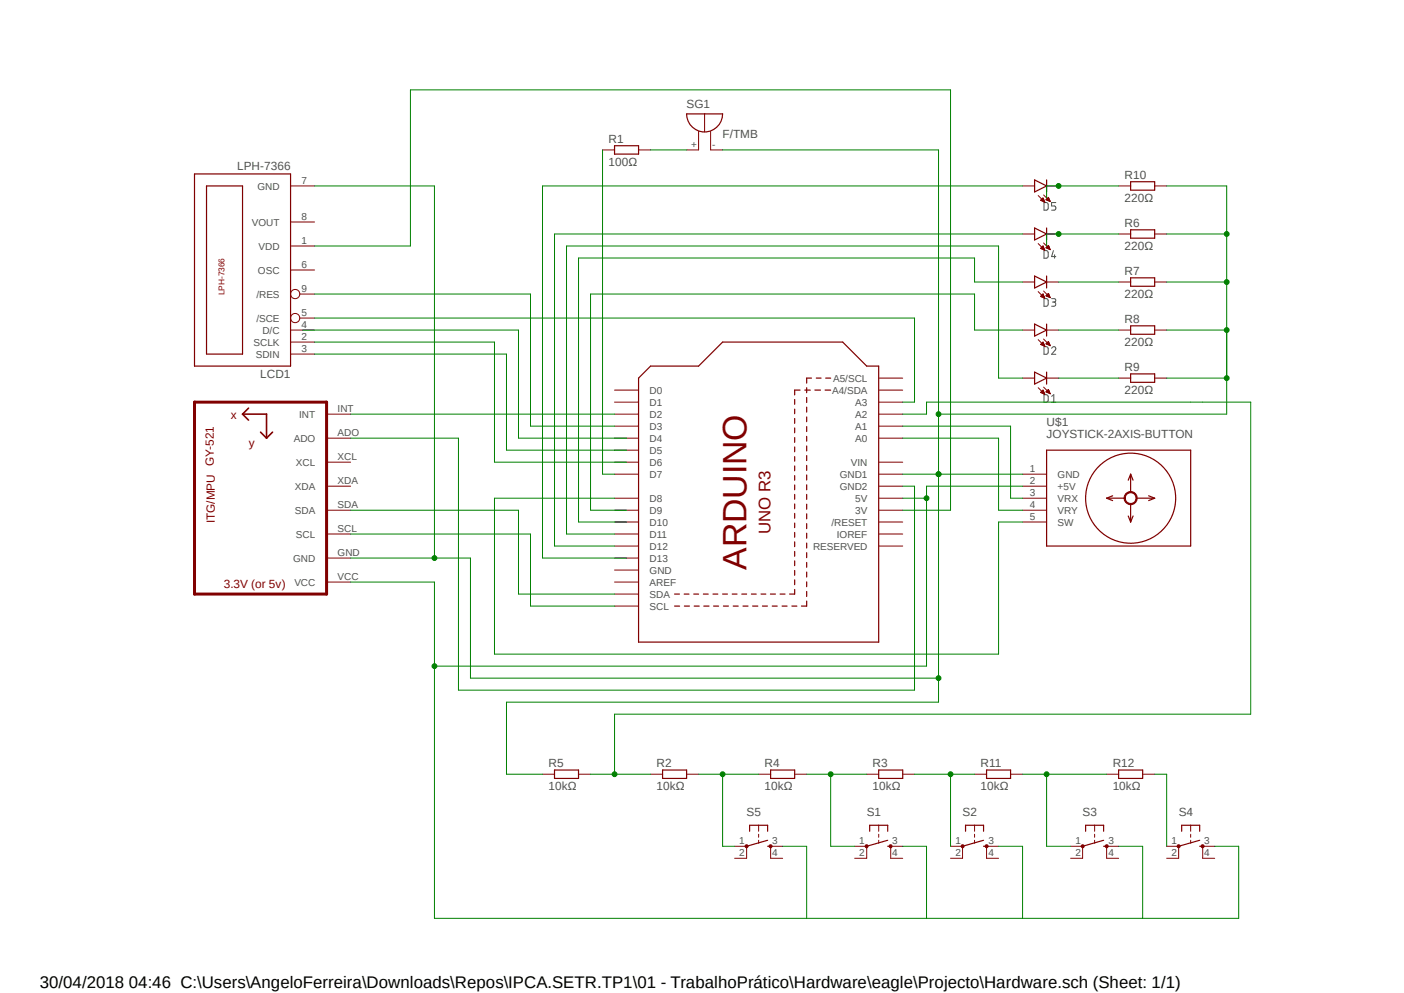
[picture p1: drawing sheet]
<svg xmlns="http://www.w3.org/2000/svg" width="297mm" height="210mm" viewBox="0 0 297 210" stroke-linecap="round" stroke-linejoin="round" font-family="sans-serif">
<path d="M40.8 18.9l223.9 175.5M264.7 18.9l-223.9 175.5" fill="none" stroke="#fff" stroke-width=".21"/>
<g fill="none" stroke="#505050" stroke-width=".21">
<path d="M220.9 53h.6a1.3 1.3 0 0 1 .2 1.4l-.2 .2h-.6zM220.9 42.8l.6 .1a1.25 1.25 0 0 1 0 1.5h-.6zM222.8 53l-.3 1.3h.9M223.1 53.9v.7M223.4 42.8h-.9v.8h.5a.46 .46 0 0 1 .4 .4 .46 .46 0 0 1-.4 .4h-.5M220.9 73.3l.6 .1a1.3 1.3 0 0 1 .2 1.3l-.2 .2h-.6zM220.9 63.2h.6a1.3 1.3 0 0 1 .2 1.4l-.2 .1-.6 .1zM222.5 73.7a.45 .45 0 0 1 .6-.4 .45 .45 0 0 1 .1 .7l-.7 .9h.9M222.5 63.2h.7a.37 .37 0 0 1 .1 .4 .37 .37 0 0 1-.3 .3h-.4M222.9 63.9h.2a.46 .46 0 0 1 .2 .5 .46 .46 0 0 1-.4 .4h-.4M220.9 83.5h.6a1.3 1.3 0 0 1 .2 1.4l-.4 .2h-.4zM222.5 85.1h.9"/>
<path d="M222.5 83.8l.4-.3v1.6"/>
</g>
<path d="M41.1 85h28v40.6h-28z" fill="none" stroke="#800000" stroke-width=".64"/>
<g fill="none" stroke="#800000" stroke-width=".21">
<path d="M127.5 31.7h2.5M135.1 31.7h2.5M147.8 27.8v3.9h-2.6M149.1 24.1v3.8M150.3 27.8v3.9h2.6M185.9 80h5.1M69.1 97.7h5.1M69.1 92.7h5.1M69.1 87.6h5.1M130 97.7h5.1M130 92.7h5.1M130 87.6h5.1"/>
<path d="M130 82.5h5.1M130 85h5.1M130 90.1h5.1M130 95.2h5.1M185.9 97.7h5.1M185.9 92.7h5.1M185.9 87.6h5.1M185.9 82.5h5.1M185.9 85h5.1M185.9 90.1h5.1M69.1 118h5.1M69.1 112.9h5.1"/>
<path d="M69.1 107.9h5.1M69.1 102.8h5.1M130 118h5.1M130 112.9h5.1M130 107.9h5.1M130 100.3h5.1M130 105.4h5.1M130 110.4h5.1M130 115.5h5.1M185.9 112.9h5.1M185.9 107.9h5.1M185.9 102.8h5.1"/>
<path d="M185.9 100.3h5.1M185.9 105.4h5.1M185.9 110.4h5.1M185.9 115.5h5.1M216.3 107.9h5.1M216.3 102.8h5.1M216.3 100.3h5.1M216.3 105.4h5.1M216.3 110.4h5.1M69.1 123.1h5.1M130 123.1h5.1M130 120.6h5.1"/>
<path d="M130 128.2h5.1M130 125.6h5.1"/>
</g>
<path d="M51.3 87.6h5.1v5.1M51.3 87.6l1.3 1.3M52.6 86.3l-1.3 1.3M55.1 91.4l1.3 1.3M57.7 91.4l-1.3 1.3" fill="none" stroke="#800000" stroke-width=".34"/>
<g fill="none" stroke="#800000" stroke-width=".25">
<path d="M130 30.8h5.1v1.8h-5.1zM145.2 24.1h7.7a3.8 3.8 0 0 1-3.8 3.8 3.8 3.8 0 0 1-3.9-3.8zM135.1 80l2.5-2.6h10.2l5.1-5.1h25.4l5 5.1h2.6v58.4h-50.8zM171.7 80h-1.1v1M172.7 80h1M174.7 80h1M168.1 84.5v1M168.1 86.5v1M168.1 88.5v1M168.1 90.5v1M168.1 92.5v1.1M168.1 94.5v1"/>
<path d="M168.1 96.6v.9M168.1 98.6v1M169.2 82.5h-1.1v1M170.3 82.5h1.1M170.6 82v1.1M170.6 84.1v1M170.6 86.1v1.1M170.6 88.2v1M170.6 90.2v1.1M170.6 92.3v1M170.6 94.3v1.1M170.6 96.4v1"/>
<path d="M170.6 98.4v1.1M172.4 82.5h1.2M174.5 82.5h1.2M221.4 95.2h30.5v20.3h-30.5zM168.1 100.6v1M168.1 102.6v1M168.1 104.6v1M168.1 106.6v1M168.1 108.6v1M168.1 110.6v1M168.1 112.6v1M168.1 114.6v1"/>
<path d="M168.1 116.6v1M168.1 118.6v1M170.6 100.5v1M170.6 102.5v1.1M170.6 104.6v1M170.6 106.6v1.1M170.6 108.7v1M170.6 110.7v1.1M170.6 112.8v1M170.6 114.9v1M170.6 116.9v1M170.6 119v1"/>
<path d="M142.7 128.2h1.1M142.7 125.6h1M144.7 125.6h1.1M144.8 128.2h1M146.8 125.6h1M146.9 128.2h1M148.8 125.6h1M148.9 128.2h1.1M150.8 125.6h1M151 128.2h1M152.9 125.6h1M153 128.2h1.1"/>
<path d="M154.9 125.6h1M155.1 128.2h1.1M156.9 125.6h1M157.2 128.2h1M159 125.6h1M159.2 128.2h1.1M161 125.6h1M161.3 128.2h1M163 125.6h1M163.4 128.2h1M165 125.6h1.1M165.4 128.2h1.1"/>
<path d="M167.5 128.2h1.1M168.1 124.7v.9h-1.1M168.1 120.6v1.1M168.1 122.6v1.1M170.6 127.1v1.1h-1.1M170.6 121v1M170.6 123.1v1M170.6 125.1v1.1"/>
<circle cx="239.2" cy="105.4" r="9.5"/>
</g>
<path d="M238.1 104.4a1.4 1.4 0 0 1 2.3 .2 1.4 1.4 0 0 1-.8 2.1 1.4 1.4 0 0 1-1.8-1.3h.2a1.13 1.13 0 0 1 1.6-1.1 1.13 1.13 0 0 1 .4 1.8 1.13 1.13 0 0 1-1.9-.4l-.1-.3h-.2z" fill-rule="evenodd" fill="#800000"/>
<g fill="none" stroke="#800000" stroke-width=".21">
<path d="M216.3 49.5h2.6M216.3 59.6h2.6M219.6 51.5l1.4 1.4M220.2 52.5h.7M220.3 52.4h.5M220.3 52.6h.6M220.3 52.3h.5M220.4 52.2h.3M220.5 52.7h.4M220.5 52.2h.2M220.6 52.1h.1M220.6 52l.4 .9-.9-.4z"/>
<path d="M220.7 52.8h.3M220.8 51.4l1.4 1.4M220.9 52.9h.1M221.3 52.4h.7M221.4 52.3h.6M221.4 49.5h2.5M221.4 59.6h2.5M221.4 52.2h.6M221.5 52.5h.5M221.5 52.2h.4M221.6 52.1h.3M221.7 52h.1"/>
<path d="M221.7 52.6h.4M221.8 51.9l.4 .9-.9-.4zM222 52.7h.1M222.2 52.8h.1M236.6 49.5h2.6M236.6 59.6h2.6M244.3 49.5h2.5M244.3 59.6h2.5M216.3 69.8h2.6M216.3 80h2.6M219.6 71.8l1.4 1.4M219.6 61.7l1.4 1.4"/>
<path d="M220.2 72.9h.7M220.2 62.7h.7M220.2 72.8h.7M220.3 62.7h.6M220.3 62.6h.5M220.3 72.7h.5M220.4 72.9h.5M220.4 72.6h.4M220.4 62.5h.4M220.4 62.8h.5M220.5 72.5h.2M220.5 62.4h.2"/>
<path d="M220.6 72.4h.1M220.6 62.3h.1M220.6 73h.3M220.6 72.3l.4 .9-.9-.3zM220.6 62.2l-.5 .5 .9 .4M220.6 62.2l.4 .9M220.6 62.9h.4M220.6 62.2h.1M220.8 71.7l1.4 1.4M220.8 61.6l1.4 1.3M220.8 73.1h.2M220.9 63h.1"/>
<path d="M221 73.2h.1M221.3 62.6h.7M221.3 62.6l.9 .3M221.3 62.6l.5-.5 .4 .8M221.3 72.7h.7M221.4 69.8h2.5M221.4 80h2.5M221.4 72.8h.6M221.4 72.6h.6M221.4 62.5h.6M221.5 72.5h.4M221.5 62.7h.5"/>
<path d="M221.5 62.4h.4M221.6 72.4h.3M221.6 62.3h.3M221.6 72.9h.5M221.7 62.7h.4M221.7 62.2h.2M221.7 72.3h.1M221.7 62.1h.1M221.8 72.2l-.5 .5 .9 .4M221.8 72.2l.4 .9M221.8 72.2h.1M221.8 72.9h.3"/>
<path d="M221.9 62.8h.2M222 73h.2M222.1 62.9h.1M236.6 69.8h2.6M236.6 80h2.6M244.3 69.8h2.5M244.3 80h2.5M219.6 82l1.4 1.4M220.2 83h.7M220.3 82.9h.5M220.3 83.1h.6M220.3 82.8h.5"/>
<path d="M220.4 82.7h.4M220.5 83.2h.4M220.5 82.6h.2M220.6 82.5h.1M220.6 82.5l.4 .9-.9-.4zM220.7 83.3h.3M220.8 81.9l1.4 1.4M220.9 83.4h.1M221.3 82.9h.7M221.4 82.8h.6M221.4 82.7h.6M221.5 83h.5"/>
<path d="M221.5 82.6h.4M221.6 82.5h.3M221.7 82.5h.1M221.7 83.1h.4M221.8 82.4l.4 .9-.9-.4zM222 83.2h.1M222.2 83.3h.1M238.1 104.4a1.4 1.4 0 0 1 2.3 .2 1.4 1.4 0 0 1-.8 2.1 1.4 1.4 0 0 1-1.8-1.3h.2a1.13 1.13 0 0 1 1.6-1.1 1.13 1.13 0 0 1 .4 1.8 1.13 1.13 0 0 1-1.9-.4l-.1-.3h-.2zM114.8 163.7h2.5M122.4 163.7h2.5M137.6 163.7h2.6M145.2 163.7h2.6"/>
<path d="M160.5 163.7h2.5M168.1 163.7h2.5M183.3 163.7h2.6M183.3 179v2.5M185.9 174.5v1.3M185.9 176.4v.7M185.9 177.7v.7M188.4 179v2.5M191 163.7h2.5"/>
</g>
<g fill="none" stroke="#800000" stroke-width=".25">
<path d="M218.9 48.2l2.5 1.3-2.5 1.3zM218.9 58.4l2.5 1.2-2.5 1.3zM221.4 48.2v2.6M221.4 58.4v2.5M239.2 48.6h5.1v1.8h-5.1zM239.2 58.8h5.1v1.7h-5.1zM218.9 78.7l2.5 1.3-2.5 1.2zM218.9 68.5l2.5 1.3-2.5 1.3zM221.4 68.5v2.6M221.4 78.7v2.5M239.2 68.9h5.1v1.8h-5.1zM239.2 79.1h5.1v1.8h-5.1z"/>
<path d="M234.1 105.4h3.8M234.1 105.4l1.3 .5M235.4 104.9l-1.3 .5M238.7 109.1l.5 1.3M239.2 100.3v3.8M239.2 106.6v3.8M239.2 100.3l-.5 1.3M239.2 100.3l.5 1.3M239.7 109.1l-.5 1.3M240.5 105.4h3.8M243 104.9l1.3 .5M244.3 105.4l-1.3 .5"/>
<path d="M117.3 162.9h5.1v1.7h-5.1zM140.2 162.9h5v1.7h-5zM163 162.9h5.1v1.7h-5.1zM184 175.8v-1.3h3.8v1.3M185.9 162.9h5.1v1.7h-5.1zM187.8 179h.6M187.8 177.7l-4.5 1.3"/>
</g>
<path d="M183.1 178.7h.5v.5l-.3 .1-.2-.1z" fill-rule="evenodd" fill="#800000"/>
<path d="M183.1 178.7h.5v.5l-.3 .1-.2-.1z" fill="none" stroke="#800000" stroke-width=".21"/>
<path d="M188.2 178.7h.4v.5l-.2 .1-.2-.1z" fill-rule="evenodd" fill="#800000"/>
<path d="M180.8 179h2.5M188.2 178.7h.4v.5l-.2 .1-.2-.1zM188.4 179h2.6M203.6 179v2.5M206.2 174.5v1.3M206.2 176.4v.7M206.2 177.7v.7M208.7 179v2.5M180.8 181.5h2.5M188.4 181.5h2.6" fill="none" stroke="#800000" stroke-width=".21"/>
<path d="M204.3 175.8v-1.3h3.8v1.3M208.1 179h.6M208.1 177.7l-4.5 1.3" fill="none" stroke="#800000" stroke-width=".25"/>
<path d="M203.4 178.7h.5v.5l-.3 .1-.2-.1z" fill-rule="evenodd" fill="#800000"/>
<path d="M203.4 178.7h.5v.5l-.3 .1-.2-.1z" fill="none" stroke="#800000" stroke-width=".21"/>
<path d="M208.5 178.7h.5v.5l-.3 .1-.2-.1z" fill-rule="evenodd" fill="#800000"/>
<path d="M201.1 179h2.5M208.5 178.7h.5v.5l-.3 .1-.2-.1zM208.7 179h2.5M229 179v2.5M231.6 174.5v1.3M231.6 176.4v.7M231.6 177.7v.7M234.1 179v2.5M201.1 181.5h2.5M208.7 181.5h2.5" fill="none" stroke="#800000" stroke-width=".21"/>
<path d="M229.7 175.8v-1.3h3.8v1.3M233.5 179h.6M233.5 177.7l-4.5 1.3" fill="none" stroke="#800000" stroke-width=".25"/>
<path d="M228.8 178.7h.5v.5l-.3 .1-.2-.1-.1-.2z" fill-rule="evenodd" fill="#800000"/>
<path d="M228.8 178.7h.5v.5l-.3 .1-.2-.1-.1-.2z" fill="none" stroke="#800000" stroke-width=".21"/>
<path d="M233.9 178.7h.5v.5l-.3 .1-.2-.1-.1-.2z" fill-rule="evenodd" fill="#800000"/>
<path d="M226.5 179h2.5M233.9 178.7h.5v.5l-.3 .1-.2-.1-.1-.2zM234.1 179h2.5M249.3 179v2.5M251.9 174.5v1.3M251.9 176.4v.7M251.9 177.7v.7M254.4 179v2.5M226.5 181.5h2.5M234.1 181.5h2.5" fill="none" stroke="#800000" stroke-width=".21"/>
<path d="M250 175.8v-1.3h3.8v1.3M253.8 179h.6M253.8 177.7l-4.5 1.3" fill="none" stroke="#800000" stroke-width=".25"/>
<path d="M249.1 178.7h.5l.1 .3-.1 .2-.3 .1-.2-.1z" fill-rule="evenodd" fill="#800000"/>
<path d="M249.1 178.7h.5l.1 .3-.1 .2-.3 .1-.2-.1z" fill="none" stroke="#800000" stroke-width=".21"/>
<path d="M254.2 178.7h.4l.2 .3-.2 .2-.2 .1-.2-.1z" fill-rule="evenodd" fill="#800000"/>
<g fill="none" stroke="#800000" stroke-width=".21">
<path d="M61.5 39.3h5M216.3 39.3h2.6M221.4 39.3h2.5M236.6 39.3h2.6M244.3 39.3h2.5M61.5 52h5M61.5 57.1h5M61.5 46.9h5M219.6 41.4l1.4 1.4M220.2 42.4h.7M220.2 42.3h.7M220.3 42.2h.5"/>
<path d="M220.4 42.5h.5M220.4 42.1h.4M220.5 42h.2M220.6 42.6h.3M220.6 42h.1M220.6 41.9l.4 .9-.9-.4zM220.8 41.2l1.4 1.4M220.8 42.7h.2M221 42.8h.1M221.3 42.2h.7M221.4 42.3h.6M221.4 42.1h.6"/>
<path d="M221.5 42h.4M221.6 42.4h.5M221.6 42h.3M221.7 41.9h.1M221.8 41.7l.4 .9-.9-.4zM221.8 41.8h.1M221.8 42.5h.3M222 42.6h.2M61.5 72.3h5M61.5 74.9h5M61.5 69.8h5M63.4 67.3h3.1"/>
<path d="M63.4 62.2h3.1M157.9 179v2.5M160.5 174.5v1.3M160.5 176.4v.7M160.5 177.7v.7M163 179v2.5M206.2 163.7h2.5M213.8 163.7h2.5M234.1 163.7h2.5M241.7 163.7h2.6M246.8 179h2.5M254.2 178.7h.4l.2 .3-.2 .2-.2 .1-.2-.1z"/>
<path d="M254.4 179h2.6M246.8 181.5h2.5M254.4 181.5h2.6"/>
<circle cx="62.4" cy="62.2" r=".98"/>
<circle cx="62.4" cy="67.3" r=".98"/>
</g>
<path d="M41.1 36.8h20.4v40.6h-20.4zM43.7 39.3h7.6v35.6h-7.6zM218.9 38.1l2.5 1.2-2.5 1.3zM221.4 38.1v2.5M239.2 38.4h5.1v1.8h-5.1zM158.6 175.8v-1.3h3.8v1.3M162.4 179h.6M162.4 177.7l-4.5 1.3M208.7 162.9h5.1v1.7h-5.1zM236.6 162.9h5.1v1.7h-5.1z" fill="none" stroke="#800000" stroke-width=".25"/>
<path d="M157.7 178.7h.5l.1 .3-.1 .2-.3 .1-.2-.1z" fill-rule="evenodd" fill="#800000"/>
<path d="M157.7 178.7h.5l.1 .3-.1 .2-.3 .1-.2-.1z" fill="none" stroke="#800000" stroke-width=".21"/>
<path d="M162.8 178.7h.4l.2 .3-.2 .2-.2 .1-.2-.1z" fill-rule="evenodd" fill="#800000"/>
<path d="M155.4 179h2.5M162.8 178.7h.4l.2 .3-.2 .2-.2 .1-.2-.1zM163 179h2.6M155.4 181.5h2.5M163 181.5h2.6" fill="none" stroke="#800000" stroke-width=".21"/>
<g fill="none" stroke="#008000" stroke-width=".21">
<path d="M127.5 31.7v68.6h2.5M137.6 31.7h7.6M223.9 59.6h12.7M236.6 49.5h-15.2v2.5M223.9 80h12.7M223.9 69.8h12.7M74.2 92.7h22.8v53.3h96.5v-43.2h-2.5M74.2 87.6h55.8M191 90.1h22.8v15.3h2.5M191 92.7h20.2v15.2h5.1M74.2 107.9h35.5v17.7h20.3M74.2 112.9h38v15.3h17.8"/>
<path d="M130 105.4h-25.4v32.9h106.6v-27.9h5.1"/>
</g>
<circle cx="223.9" cy="49.5" r=".51" fill="#008000"/>
<g fill="none" stroke="#008000" stroke-width=".21">
<path d="M216.3 59.6h-10.1v-5h-83.8v55.8h10.1M216.3 49.5h-99v66h12.7M246.8 49.5h12.7v10.1h-12.7M216.3 69.8h-10.1v-7.6h-81.3v45.7h7.6M216.3 80h-5.1v-28h-91.4v60.9h10.2"/>
<circle cx="223.9" cy="49.5" r=".51"/>
</g>
<circle cx="259.5" cy="59.6" r=".51" fill="#008000"/>
<g fill="none" stroke="#008000" stroke-width=".21">
<path d="M259.5 59.6v20.4M246.8 69.8h12.7"/>
<circle cx="259.5" cy="59.6" r=".51"/>
</g>
<circle cx="259.5" cy="69.8" r=".51" fill="#008000"/>
<g fill="none" stroke="#008000" stroke-width=".21">
<path d="M152.9 31.7h45.6v68.6M246.8 80h12.7M259.5 69.8v17.8M191 100.3h25.3"/>
<circle cx="259.5" cy="69.8" r=".51"/>
</g>
<circle cx="198.5" cy="100.3" r=".51" fill="#008000"/>
<g fill="none" stroke="#008000" stroke-width=".21">
<path d="M198.5 100.3v43.1h-99v-25.4h-25.3"/>
<circle cx="198.5" cy="100.3" r=".51"/>
</g>
<circle cx="198.5" cy="100.3" r=".51" fill="#008000"/>
<g fill="none" stroke="#008000" stroke-width=".21">
<path d="M198.5 87.6h61"/>
<circle cx="198.5" cy="100.3" r=".51"/>
</g>
<circle cx="198.5" cy="87.6" r=".51" fill="#008000"/>
<circle cx="198.5" cy="87.6" r=".51" fill="none" stroke="#008000" stroke-width=".21"/>
<circle cx="259.5" cy="80" r=".51" fill="#008000"/>
<g fill="none" stroke="#008000" stroke-width=".21">
<path d="M246.8 39.3h12.7v10.2"/>
<circle cx="259.5" cy="80" r=".51"/>
</g>
<circle cx="259.5" cy="49.5" r=".51" fill="#008000"/>
<g fill="none" stroke="#008000" stroke-width=".21">
<path d="M198.5 143.4v5.1h-91.4v15.2h7.7"/>
<circle cx="259.5" cy="49.5" r=".51"/>
</g>
<circle cx="198.5" cy="143.4" r=".51" fill="#008000"/>
<g fill="none" stroke="#008000" stroke-width=".21">
<path d="M66.5 39.3h25.4v78.7"/>
<circle cx="198.5" cy="143.4" r=".51"/>
</g>
<circle cx="91.9" cy="118" r=".51" fill="#008000"/>
<g fill="none" stroke="#008000" stroke-width=".21">
<path d="M191 105.4h5"/>
<circle cx="91.9" cy="118" r=".51"/>
</g>
<circle cx="196" cy="105.4" r=".51" fill="#008000"/>
<g fill="none" stroke="#008000" stroke-width=".21">
<path d="M216.3 102.8h-20.3v38.1h-104.1M74.2 123.1h17.7v71.1"/>
<circle cx="196" cy="105.4" r=".51"/>
</g>
<circle cx="91.9" cy="140.9" r=".51" fill="#008000"/>
<g fill="none" stroke="#008000" stroke-width=".21">
<path d="M236.6 39.3h-15.2v2.6M66.5 74.9h40.6v20.3h25.4"/>
<circle cx="91.9" cy="140.9" r=".51"/>
</g>
<circle cx="223.9" cy="39.3" r=".51" fill="#008000"/>
<g fill="none" stroke="#008000" stroke-width=".21">
<path d="M216.3 39.3h-101.5v78.7h17.7M165.6 179h5v15.2M191 179h5v15.2M211.2 179h5.1v15.2M216.3 163.7h17.8M221.4 163.7v15.3h5.1M236.6 179h5.1v15.2M244.3 163.7h2.5v15.3M257 179h5v15.2h-170.1"/>
<circle cx="223.9" cy="39.3" r=".51"/>
</g>
<circle cx="221.4" cy="163.7" r=".51" fill="#008000"/>
<g fill="none" stroke="#008000" stroke-width=".21">
<path d="M193.5 163.7h12.7M201.1 163.7v15.3"/>
<circle cx="221.4" cy="163.7" r=".51"/>
</g>
<circle cx="201.1" cy="163.7" r=".51" fill="#008000"/>
<g fill="none" stroke="#008000" stroke-width=".21">
<path d="M170.6 163.7h12.7M175.7 163.7v15.3h5.1"/>
<circle cx="201.1" cy="163.7" r=".51"/>
</g>
<circle cx="175.7" cy="163.7" r=".51" fill="#008000"/>
<g fill="none" stroke="#008000" stroke-width=".21">
<path d="M147.8 163.7h12.7M152.9 163.7v15.3h2.5"/>
<circle cx="175.7" cy="163.7" r=".51"/>
</g>
<circle cx="152.9" cy="163.7" r=".51" fill="#008000"/>
<g fill="none" stroke="#008000" stroke-width=".21">
<path d="M130 151v12.7h-5.1"/>
<circle cx="152.9" cy="163.7" r=".51"/>
</g>
<circle cx="130" cy="163.7" r=".51" fill="#008000"/>
<g fill="none" stroke="#008000" stroke-width=".21">
<path d="M66.5 52h20.3v-33h114.3v88.9h-10.1M64 69.8h45.7v22.9h22.8M66.5 67.3h127v17.7h-2.5M66.5 62.2h45.7v27.9h17.8M66.5 72.3h38.1v25.4h27.9M191 87.6h5v-2.6h68.6v66h-134.6M130 163.7h7.6"/>
<circle cx="130" cy="163.7" r=".51"/>
</g>
<text font-size="7.2" fill="#800000" x="157.9" y="120.6" transform="rotate(-90 157.9 120.6)">ARDUINO</text>
<text font-size="3.6" fill="#800000" x="163" y="112.9" transform="rotate(-90 163 112.9)">UNO R3</text>
<text font-size="3.6" x="8.4" y="208.9">30/04/2018 04:46 C:\Users\AngeloFerreira\Downloads\Repos\IPCA.SETR.TP1\01 - TrabalhoPrático\Hardware\eagle\Projecto\Hardware.sch (Sheet: 1/1)</text>
<g font-size="2.5" fill="#505050">
<text x="145.2" y="22.8">SG1</text>
<text x="152.9" y="29.2">F/TMB</text>
<text x="128.7" y="35">100Ω</text>
<text x="128.7" y="30.2">R1</text>
<text x="50.2" y="36">LPH-7366</text>
<text x="237.9" y="37.8">R10</text>
<text x="237.9" y="42.6">220Ω</text>
<text x="237.9" y="52.8">220Ω</text>
<text x="237.9" y="48">R6</text>
<text x="237.9" y="58.2">R7</text>
<text x="237.9" y="63">220Ω</text>
<text x="237.9" y="68.3">R8</text>
<text x="237.9" y="73.1">220Ω</text>
<text x="55" y="80">LCD1</text>
<text x="237.9" y="83.3">220Ω</text>
<text x="237.9" y="78.4">R9</text>
<text x="221.4" y="92.7">JOYSTICK-2AXIS-BUTTON</text>
<text x="221.4" y="90.1">U$1</text>
<text x="116" y="167">10kΩ</text>
<text x="116" y="162.3">R5</text>
<text x="138.9" y="167">10kΩ</text>
<text x="138.9" y="162.3">R2</text>
<text x="161.8" y="167">10kΩ</text>
<text x="161.8" y="162.3">R4</text>
<text x="184.6" y="167">10kΩ</text>
<text x="184.6" y="162.3">R3</text>
<text x="207.4" y="167">10kΩ</text>
<text x="207.4" y="162.3">R11</text>
<text x="235.4" y="167">10kΩ</text>
<text x="235.4" y="162.3">R12</text>
<text x="157.9" y="172.6">S5</text>
<text x="183.3" y="172.6">S1</text>
<text x="203.6" y="172.6">S2</text>
<text x="229" y="172.6">S3</text>
<text x="249.3" y="172.6">S4</text>
</g>
<g font-size="2.5" fill="#800000">
<text x="48.8" y="88.6">x</text>
<text x="52.6" y="94.4">y</text>
<text x="45.2" y="98.5" transform="rotate(-90 45.2 98.5)">GY-521</text>
<text x="45.5" y="110.6" transform="rotate(-90 45.5 110.6)">ITG/MPU</text>
<text x="47.3" y="124.4">3.3V (or 5v)</text>
</g>
<g font-size="2.1" fill="#505050">
<text x="146.2" y="31.4">+</text>
<text x="150.7" y="31.4">-</text>
<text x="54.4" y="40.1">GND</text>
<text x="63.8" y="39">7</text>
<text x="53.3" y="47.7">VOUT</text>
<text x="63.8" y="46.6">8</text>
<text x="54.7" y="52.8">VDD</text>
<text x="63.8" y="51.7">1</text>
<text x="54.6" y="57.9">OSC</text>
<text x="63.8" y="56.8">6</text>
<text x="54.2" y="62.9">/RES</text>
<text x="63.8" y="61.8">9</text>
<text x="54.2" y="68">/SCE</text>
<text x="55.5" y="70.6">D/C</text>
<text x="63.8" y="72">2</text>
<text x="63.8" y="69.4">4</text>
<text x="63.8" y="66.9">5</text>
<text x="53.6" y="73.1">SCLK</text>
<text x="54.1" y="75.6">SDIN</text>
<text x="63.8" y="74.5">3</text>
<text x="137.4" y="83.3">D0</text>
<text x="176" y="83.3">A4/SDA</text>
<text x="176.2" y="80.7">A5/SCL</text>
<text x="63.3" y="88.3">INT</text>
<text x="71.4" y="87.2">INT</text>
<text x="137.4" y="85.8">D1</text>
<text x="137.4" y="88.3">D2</text>
<text x="180.9" y="85.8">A3</text>
<text x="180.9" y="88.3">A2</text>
<text x="62.1" y="93.4">ADO</text>
<text x="71.4" y="92.3">ADO</text>
<text x="137.4" y="90.9">D3</text>
<text x="137.4" y="93.4">D4</text>
<text x="137.4" y="96">D5</text>
<text x="180.9" y="90.9">A1</text>
<text x="180.9" y="93.4">A0</text>
<text x="62.6" y="98.5">XCL</text>
<text x="71.4" y="97.4">XCL</text>
<text x="137.4" y="98.5">D6</text>
<text x="137.4" y="101">D7</text>
<text x="177.6" y="101">GND1</text>
<text x="180" y="98.5">VIN</text>
<text x="217.9" y="99.9">1</text>
<text x="223.7" y="101">GND</text>
<text x="62.4" y="103.6">XDA</text>
<text x="71.4" y="107.5">SDA</text>
<text x="71.4" y="102.4">XDA</text>
<text x="137.4" y="106.1">D8</text>
<text x="177.6" y="103.6">GND2</text>
<text x="180.9" y="106.1">5V</text>
<text x="217.9" y="102.4">2</text>
<text x="217.9" y="105">3</text>
<text x="217.9" y="107.5">4</text>
<text x="223.7" y="103.6">+5V</text>
<text x="223.7" y="106.1">VRX</text>
<text x="62.4" y="108.7">SDA</text>
<text x="62.6" y="113.7">SCL</text>
<text x="71.4" y="112.6">SCL</text>
<text x="137.4" y="108.7">D9</text>
<text x="137.4" y="111.2">D10</text>
<text x="137.4" y="113.7">D11</text>
<text x="175.9" y="111.2">/RESET</text>
<text x="177" y="113.7">IOREF</text>
<text x="180.9" y="108.7">3V</text>
<text x="217.9" y="110.1">5</text>
<text x="223.7" y="108.7">VRY</text>
<text x="223.7" y="111.2">SW</text>
<text x="62" y="118.8">GND</text>
<text x="71.4" y="117.7">GND</text>
<text x="137.4" y="116.2">D12</text>
<text x="137.4" y="118.8">D13</text>
<text x="172" y="116.2">RESERVED</text>
<text x="62.3" y="123.9">VCC</text>
<text x="71.4" y="122.8">VCC</text>
<text x="137.4" y="121.3">GND</text>
<text x="137.4" y="123.9">AREF</text>
<text x="137.4" y="128.9">SCL</text>
<text x="137.4" y="126.4">SDA</text>
<text x="156.4" y="178.6">1</text>
<text x="163.4" y="178.6">3</text>
<text x="181.8" y="178.6">1</text>
<text x="188.8" y="178.6">3</text>
<text x="202.1" y="178.6">1</text>
<text x="209.1" y="178.6">3</text>
<text x="227.5" y="178.6">1</text>
<text x="234.5" y="178.6">3</text>
<text x="247.8" y="178.6">1</text>
<text x="254.8" y="178.6">3</text>
<text x="156.4" y="181.1">2</text>
<text x="163.4" y="181.1">4</text>
<text x="181.8" y="181.1">2</text>
<text x="188.8" y="181.1">4</text>
<text x="202.1" y="181.1">2</text>
<text x="209.1" y="181.1">4</text>
<text x="227.5" y="181.1">2</text>
<text x="234.5" y="181.1">4</text>
<text x="247.8" y="181.1">2</text>
<text x="254.8" y="181.1">4</text>
</g>
<text font-size="1.8" fill="#800000" x="47.5" y="62.5" transform="rotate(-90 47.5 62.5)">LPH-7366</text>
</svg>
